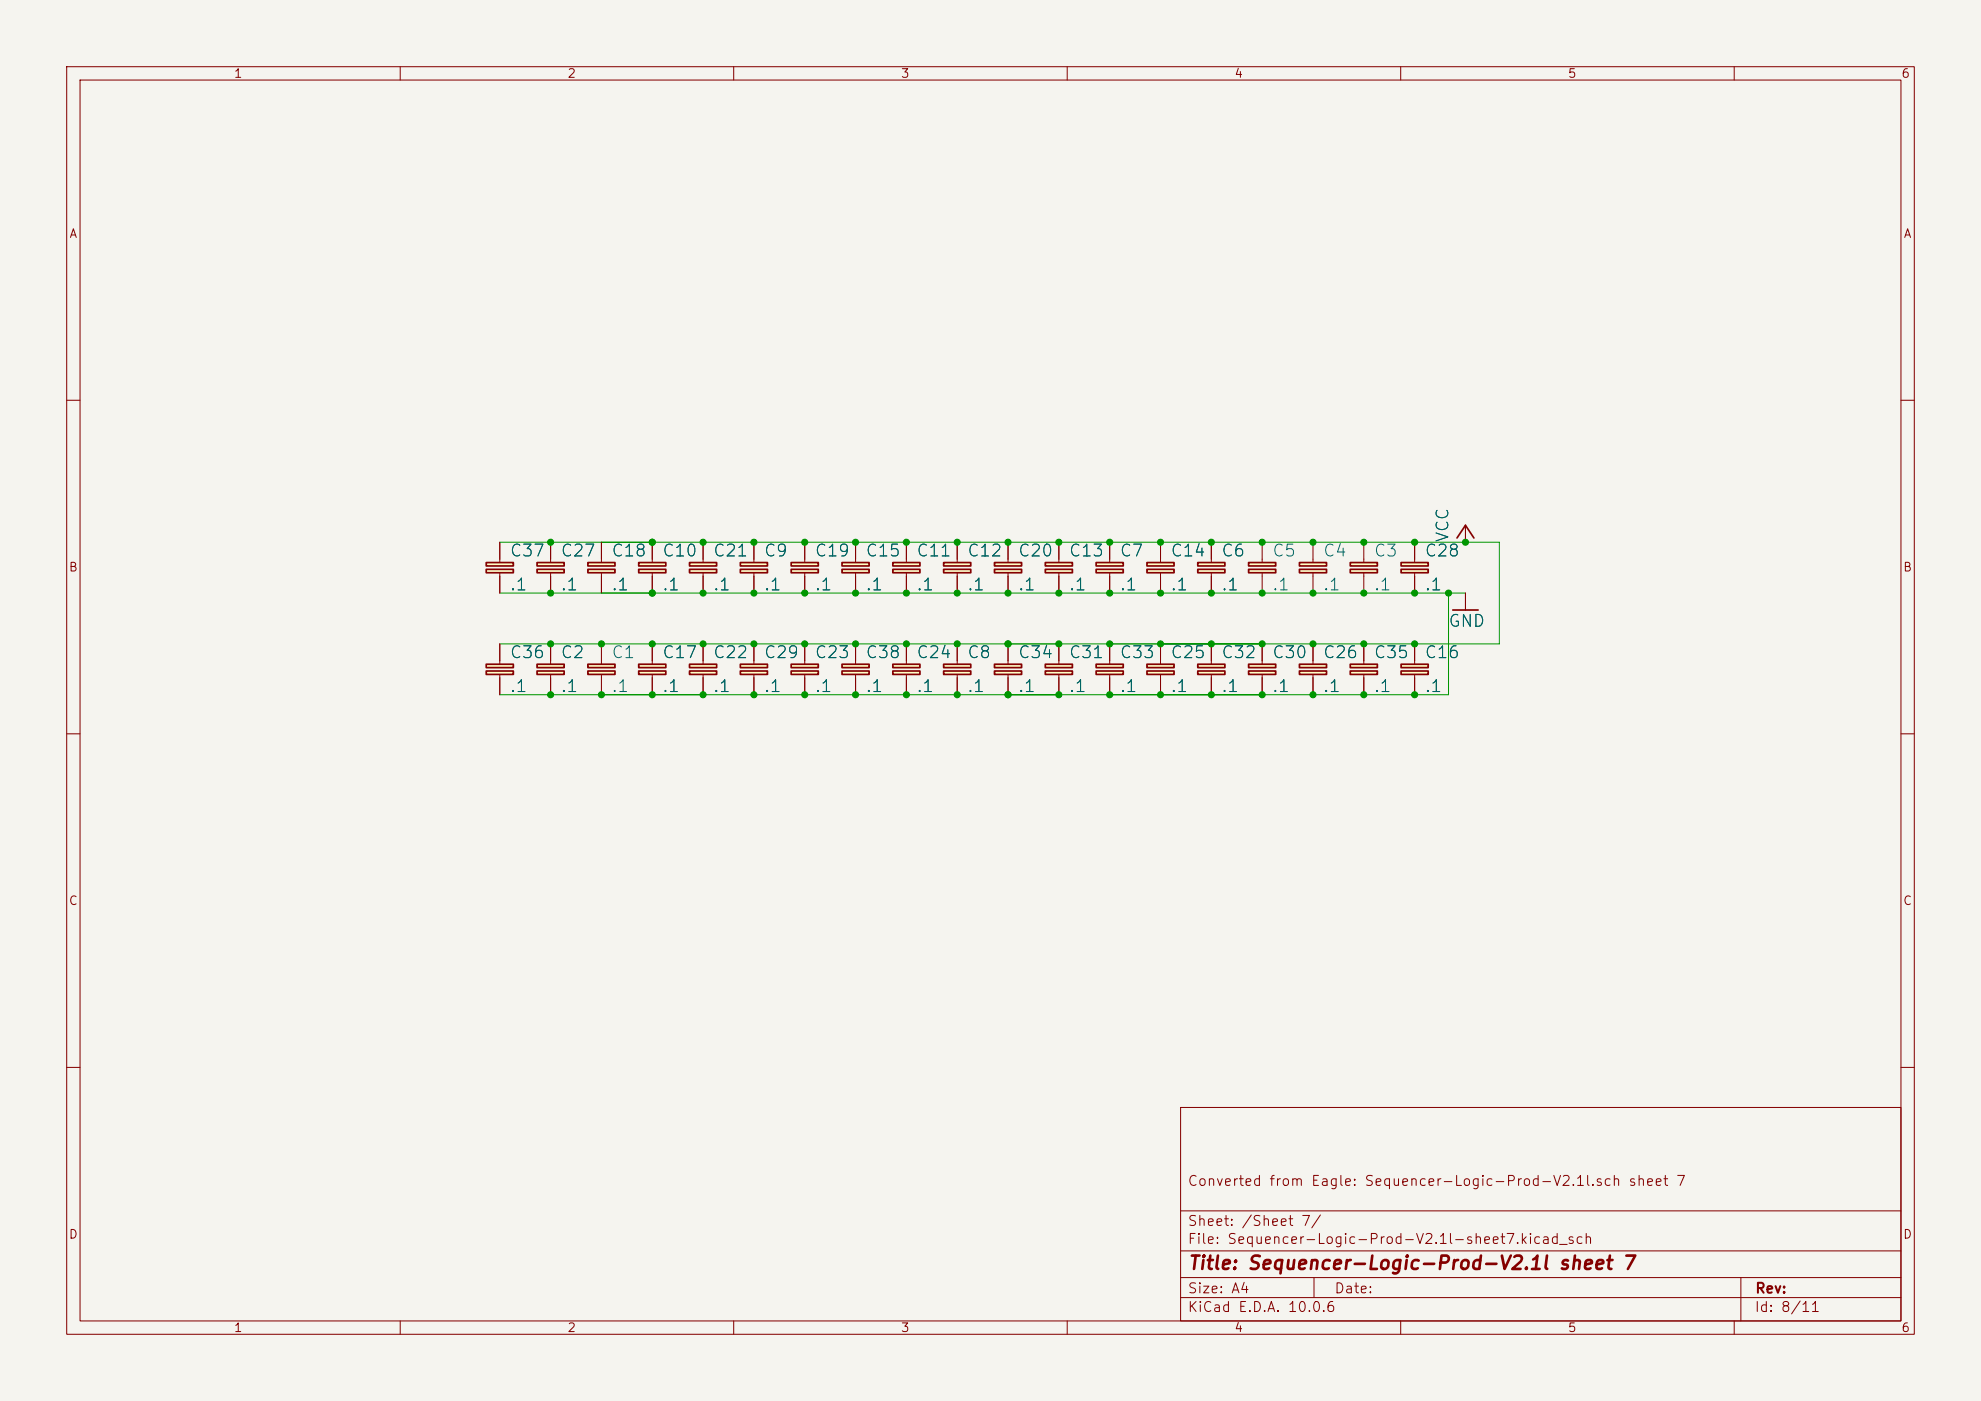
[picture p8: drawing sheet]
<svg xmlns="http://www.w3.org/2000/svg" width="297mm" height="210mm" viewBox="0 0 297 210" stroke-linecap="round" stroke-linejoin="round" font-family="sans-serif">
<path d="M0 0h297v210h-297z" fill="#f5f4ef" stroke="#f5f4ef" stroke-width=".15"/>
<g fill="none" stroke="#840000" stroke-width=".15">
<path d="M10 10h277v190h-277zM12 12h273v186h-273zM60 10v2M110 10v2M160 10v2M210 10v2M260 10v2M10 60h2M285 60h2M10 110h2M285 110h2M10 160h2"/>
<path d="M177 166h108v32h-108zM285 160h2M60 198v2M110 198v2M160 198v2M177 194.5h108M177 191.5h108M177 187.5h108M177 181.5h108M197 191.5v3M210 198v2M260 198v2"/>
<path d="M261 191.5v6.5"/>
</g>
<g fill="#ffffc2">
<path d="M72.9 84.3h4.1v.5h-4.1z"/>
<path d="M72.9 85.3h4.1v.6h-4.1z"/>
</g>
<path d="M72.9 84.3h4.1v.5h-4.1zM72.9 85.3h4.1v.6h-4.1z" fill="none" stroke="#840000" stroke-width=".25"/>
<path d="M74.9 81.3v3M74.9 85.9v3" fill="none" stroke="#840000" stroke-width=".15"/>
<g fill="#ffffc2">
<path d="M156.7 84.3h4.1v.5h-4.1z"/>
<path d="M156.7 85.3h4.1v.6h-4.1z"/>
</g>
<path d="M156.7 84.3h4.1v.5h-4.1zM156.7 85.3h4.1v.6h-4.1z" fill="none" stroke="#840000" stroke-width=".25"/>
<path d="M158.7 81.3v3M158.7 85.9v3" fill="none" stroke="#840000" stroke-width=".15"/>
<g fill="#ffffc2">
<path d="M194.8 84.3h4.1v.5h-4.1z"/>
<path d="M194.8 85.3h4.1v.6h-4.1z"/>
</g>
<path d="M194.8 84.3h4.1v.5h-4.1zM194.8 85.3h4.1v.6h-4.1z" fill="none" stroke="#840000" stroke-width=".25"/>
<path d="M196.8 81.3v3M196.8 85.9v3" fill="none" stroke="#840000" stroke-width=".15"/>
<g fill="#ffffc2">
<path d="M149.1 99.6h4.1v.5h-4.1z"/>
<path d="M149.1 100.6h4.1v.5h-4.1z"/>
</g>
<path d="M149.1 99.6h4.1v.5h-4.1zM149.1 100.6h4.1v.5h-4.1z" fill="none" stroke="#840000" stroke-width=".25"/>
<path d="M151.1 96.5v3.1M151.1 101.1v3" fill="none" stroke="#840000" stroke-width=".15"/>
<g fill="#ffffc2">
<path d="M141.5 84.3h4v.5h-4z"/>
<path d="M141.5 85.3h4v.6h-4z"/>
</g>
<path d="M141.5 84.3h4v.5h-4zM141.5 85.3h4v.6h-4z" fill="none" stroke="#840000" stroke-width=".25"/>
<path d="M143.5 81.3v3M143.5 85.9v3" fill="none" stroke="#840000" stroke-width=".15"/>
<g fill="#ffffc2">
<path d="M149.1 84.3h4.1v.5h-4.1z"/>
<path d="M149.1 85.3h4.1v.6h-4.1z"/>
</g>
<path d="M149.1 84.3h4.1v.5h-4.1zM149.1 85.3h4.1v.6h-4.1z" fill="none" stroke="#840000" stroke-width=".25"/>
<path d="M151.1 81.3v3M151.1 85.9v3" fill="none" stroke="#840000" stroke-width=".15"/>
<g fill="#ffffc2">
<path d="M141.5 99.6h4v.5h-4z"/>
<path d="M141.5 100.6h4v.5h-4z"/>
</g>
<path d="M141.5 99.6h4v.5h-4zM141.5 100.6h4v.5h-4z" fill="none" stroke="#840000" stroke-width=".25"/>
<path d="M143.5 96.5v3.1M143.5 101.1v3" fill="none" stroke="#840000" stroke-width=".15"/>
<g fill="#ffffc2">
<path d="M133.9 99.6h4v.5h-4z"/>
<path d="M133.9 100.6h4v.5h-4z"/>
</g>
<path d="M133.9 99.6h4v.5h-4zM133.9 100.6h4v.5h-4z" fill="none" stroke="#840000" stroke-width=".25"/>
<path d="M135.9 96.5v3.1M135.9 101.1v3" fill="none" stroke="#840000" stroke-width=".15"/>
<g fill="#ffffc2">
<path d="M133.9 84.3h4v.5h-4z"/>
<path d="M133.9 85.3h4v.6h-4z"/>
</g>
<path d="M133.9 84.3h4v.5h-4zM133.9 85.3h4v.6h-4zM217.8 91.4h3.8" fill="none" stroke="#840000" stroke-width=".25"/>
<path d="M135.9 81.3v3M135.9 85.9v3M219.7 88.9v2.5" fill="none" stroke="#840000" stroke-width=".15"/>
<g fill="#ffffc2">
<path d="M126.2 99.6h4.1v.5h-4.1z"/>
<path d="M126.2 100.6h4.1v.5h-4.1z"/>
</g>
<path d="M126.2 99.6h4.1v.5h-4.1zM126.2 100.6h4.1v.5h-4.1z" fill="none" stroke="#840000" stroke-width=".25"/>
<path d="M128.3 96.5v3.1M128.3 101.1v3" fill="none" stroke="#840000" stroke-width=".15"/>
<g fill="#ffffc2">
<path d="M126.2 84.3h4.1v.5h-4.1z"/>
<path d="M126.2 85.3h4.1v.6h-4.1z"/>
</g>
<path d="M126.2 84.3h4.1v.5h-4.1zM126.2 85.3h4.1v.6h-4.1z" fill="none" stroke="#840000" stroke-width=".25"/>
<path d="M128.3 81.3v3M128.3 85.9v3" fill="none" stroke="#840000" stroke-width=".15"/>
<g fill="#ffffc2">
<path d="M194.8 99.6h4.1v.5h-4.1z"/>
<path d="M194.8 100.6h4.1v.5h-4.1z"/>
</g>
<path d="M194.8 99.6h4.1v.5h-4.1zM194.8 100.6h4.1v.5h-4.1z" fill="none" stroke="#840000" stroke-width=".25"/>
<path d="M196.8 96.5v3.1M196.8 101.1v3" fill="none" stroke="#840000" stroke-width=".15"/>
<g fill="#ffffc2">
<path d="M202.4 99.6h4.1v.5h-4.1z"/>
<path d="M202.4 100.6h4.1v.5h-4.1z"/>
</g>
<path d="M202.4 99.6h4.1v.5h-4.1zM202.4 100.6h4.1v.5h-4.1z" fill="none" stroke="#840000" stroke-width=".25"/>
<path d="M204.5 96.5v3.1M204.5 101.1v3" fill="none" stroke="#840000" stroke-width=".15"/>
<g fill="#ffffc2">
<path d="M164.3 99.6h4.1v.5h-4.1z"/>
<path d="M164.3 100.6h4.1v.5h-4.1z"/>
</g>
<path d="M164.3 99.6h4.1v.5h-4.1zM164.3 100.6h4.1v.5h-4.1z" fill="none" stroke="#840000" stroke-width=".25"/>
<path d="M166.4 96.5v3.1M166.4 101.1v3" fill="none" stroke="#840000" stroke-width=".15"/>
<g fill="#ffffc2">
<path d="M179.6 99.6h4v.5h-4z"/>
<path d="M179.6 100.6h4v.5h-4z"/>
</g>
<path d="M179.6 99.6h4v.5h-4zM179.6 100.6h4v.5h-4z" fill="none" stroke="#840000" stroke-width=".25"/>
<path d="M181.6 96.5v3.1M181.6 101.1v3" fill="none" stroke="#840000" stroke-width=".15"/>
<g fill="#ffffc2">
<path d="M210.1 99.6h4v.5h-4z"/>
<path d="M210.1 100.6h4v.5h-4z"/>
</g>
<path d="M210.1 99.6h4v.5h-4zM210.1 100.6h4v.5h-4z" fill="none" stroke="#840000" stroke-width=".25"/>
<path d="M212.1 96.5v3.1M212.1 101.1v3" fill="none" stroke="#840000" stroke-width=".15"/>
<g fill="#ffffc2">
<path d="M187.2 99.6h4.1v.5h-4.1z"/>
<path d="M187.2 100.6h4.1v.5h-4.1z"/>
</g>
<path d="M187.2 99.6h4.1v.5h-4.1zM187.2 100.6h4.1v.5h-4.1z" fill="none" stroke="#840000" stroke-width=".25"/>
<path d="M189.2 96.5v3.1M189.2 101.1v3" fill="none" stroke="#840000" stroke-width=".15"/>
<g fill="#ffffc2">
<path d="M164.3 84.3h4.1v.5h-4.1z"/>
<path d="M164.3 85.3h4.1v.6h-4.1z"/>
</g>
<path d="M164.3 84.3h4.1v.5h-4.1zM164.3 85.3h4.1v.6h-4.1z" fill="none" stroke="#840000" stroke-width=".25"/>
<path d="M166.4 81.3v3M166.4 85.9v3" fill="none" stroke="#840000" stroke-width=".15"/>
<g fill="#ffffc2">
<path d="M202.4 84.3h4.1v.5h-4.1z"/>
<path d="M202.4 85.3h4.1v.6h-4.1z"/>
</g>
<path d="M202.4 84.3h4.1v.5h-4.1zM202.4 85.3h4.1v.6h-4.1z" fill="none" stroke="#840000" stroke-width=".25"/>
<path d="M204.5 81.3v3M204.5 85.9v3" fill="none" stroke="#840000" stroke-width=".15"/>
<g fill="#ffffc2">
<path d="M210.1 84.3h4v.5h-4z"/>
<path d="M210.1 85.3h4v.6h-4z"/>
</g>
<path d="M210.1 84.3h4v.5h-4zM210.1 85.3h4v.6h-4z" fill="none" stroke="#840000" stroke-width=".25"/>
<path d="M212.1 81.3v3M212.1 85.9v3" fill="none" stroke="#840000" stroke-width=".15"/>
<g fill="#ffffc2">
<path d="M187.2 84.3h4.1v.5h-4.1z"/>
<path d="M187.2 85.3h4.1v.6h-4.1z"/>
</g>
<path d="M187.2 84.3h4.1v.5h-4.1zM187.2 85.3h4.1v.6h-4.1z" fill="none" stroke="#840000" stroke-width=".25"/>
<path d="M189.2 81.3v3M189.2 85.9v3" fill="none" stroke="#840000" stroke-width=".15"/>
<g fill="#ffffc2">
<path d="M179.6 84.3h4v.5h-4z"/>
<path d="M179.6 85.3h4v.6h-4z"/>
</g>
<path d="M179.6 84.3h4v.5h-4zM179.6 85.3h4v.6h-4zM218.4 80.6l1.3-1.9 1.3 1.9" fill="none" stroke="#840000" stroke-width=".25"/>
<path d="M219.7 78.7v2.6M181.6 81.3v3M181.6 85.9v3" fill="none" stroke="#840000" stroke-width=".15"/>
<g fill="#ffffc2">
<path d="M172 99.6h4v.5h-4z"/>
<path d="M172 100.6h4v.5h-4z"/>
</g>
<path d="M172 99.6h4v.5h-4zM172 100.6h4v.5h-4z" fill="none" stroke="#840000" stroke-width=".25"/>
<path d="M174 96.5v3.1M174 101.1v3" fill="none" stroke="#840000" stroke-width=".15"/>
<g fill="#ffffc2">
<path d="M172 84.3h4v.5h-4z"/>
<path d="M172 85.3h4v.6h-4z"/>
</g>
<path d="M172 84.3h4v.5h-4zM172 85.3h4v.6h-4z" fill="none" stroke="#840000" stroke-width=".25"/>
<path d="M174 81.3v3M174 85.9v3" fill="none" stroke="#840000" stroke-width=".15"/>
<g fill="#ffffc2">
<path d="M111 84.3h4.1v.5h-4.1z"/>
<path d="M111 85.3h4.1v.6h-4.1z"/>
</g>
<path d="M111 84.3h4.1v.5h-4.1zM111 85.3h4.1v.6h-4.1z" fill="none" stroke="#840000" stroke-width=".25"/>
<path d="M113 81.3v3M113 85.9v3" fill="none" stroke="#840000" stroke-width=".15"/>
<g fill="#ffffc2">
<path d="M72.9 99.6h4.1v.5h-4.1z"/>
<path d="M72.9 100.6h4.1v.5h-4.1z"/>
</g>
<path d="M72.9 99.6h4.1v.5h-4.1zM72.9 100.6h4.1v.5h-4.1z" fill="none" stroke="#840000" stroke-width=".25"/>
<path d="M74.9 96.5v3.1M74.9 101.1v3" fill="none" stroke="#840000" stroke-width=".15"/>
<g fill="#ffffc2">
<path d="M95.8 99.6h4v.5h-4z"/>
<path d="M95.8 100.6h4v.5h-4z"/>
</g>
<path d="M95.8 99.6h4v.5h-4zM95.8 100.6h4v.5h-4z" fill="none" stroke="#840000" stroke-width=".25"/>
<path d="M97.8 96.5v3.1M97.8 101.1v3" fill="none" stroke="#840000" stroke-width=".15"/>
<g fill="#ffffc2">
<path d="M111 99.6h4.1v.5h-4.1z"/>
<path d="M111 100.6h4.1v.5h-4.1z"/>
</g>
<path d="M111 99.6h4.1v.5h-4.1zM111 100.6h4.1v.5h-4.1z" fill="none" stroke="#840000" stroke-width=".25"/>
<path d="M113 96.5v3.1M113 101.1v3" fill="none" stroke="#840000" stroke-width=".15"/>
<g fill="#ffffc2">
<path d="M156.7 99.6h4.1v.5h-4.1z"/>
<path d="M156.7 100.6h4.1v.5h-4.1z"/>
</g>
<path d="M156.7 99.6h4.1v.5h-4.1zM156.7 100.6h4.1v.5h-4.1z" fill="none" stroke="#840000" stroke-width=".25"/>
<path d="M158.7 96.5v3.1M158.7 101.1v3" fill="none" stroke="#840000" stroke-width=".15"/>
<g fill="#ffffc2">
<path d="M88.1 99.6h4.1v.5h-4.1z"/>
<path d="M88.1 100.6h4.1v.5h-4.1z"/>
</g>
<path d="M88.1 99.6h4.1v.5h-4.1zM88.1 100.6h4.1v.5h-4.1z" fill="none" stroke="#840000" stroke-width=".25"/>
<path d="M90.2 96.5v3.1M90.2 101.1v3" fill="none" stroke="#840000" stroke-width=".15"/>
<g fill="#ffffc2">
<path d="M118.6 84.3h4.1v.5h-4.1z"/>
<path d="M118.6 85.3h4.1v.6h-4.1z"/>
</g>
<path d="M118.6 84.3h4.1v.5h-4.1zM118.6 85.3h4.1v.6h-4.1z" fill="none" stroke="#840000" stroke-width=".25"/>
<path d="M120.6 81.3v3M120.6 85.9v3" fill="none" stroke="#840000" stroke-width=".15"/>
<g fill="#ffffc2">
<path d="M88.1 84.3h4.1v.5h-4.1z"/>
<path d="M88.1 85.3h4.1v.6h-4.1z"/>
</g>
<path d="M88.1 84.3h4.1v.5h-4.1zM88.1 85.3h4.1v.6h-4.1z" fill="none" stroke="#840000" stroke-width=".25"/>
<path d="M90.2 81.3v3M90.2 85.9v3" fill="none" stroke="#840000" stroke-width=".15"/>
<g fill="#ffffc2">
<path d="M80.5 84.3h4.1v.5h-4.1z"/>
<path d="M80.5 85.3h4.1v.6h-4.1z"/>
</g>
<path d="M80.5 84.3h4.1v.5h-4.1zM80.5 85.3h4.1v.6h-4.1z" fill="none" stroke="#840000" stroke-width=".25"/>
<path d="M82.5 81.3v3M82.5 85.9v3" fill="none" stroke="#840000" stroke-width=".15"/>
<g fill="#ffffc2">
<path d="M118.6 99.6h4.1v.5h-4.1z"/>
<path d="M118.6 100.6h4.1v.5h-4.1z"/>
</g>
<path d="M118.6 99.6h4.1v.5h-4.1zM118.6 100.6h4.1v.5h-4.1z" fill="none" stroke="#840000" stroke-width=".25"/>
<path d="M120.6 96.5v3.1M120.6 101.1v3" fill="none" stroke="#840000" stroke-width=".15"/>
<g fill="#ffffc2">
<path d="M103.4 84.3h4v.5h-4z"/>
<path d="M103.4 85.3h4v.6h-4z"/>
</g>
<path d="M103.4 84.3h4v.5h-4zM103.4 85.3h4v.6h-4z" fill="none" stroke="#840000" stroke-width=".25"/>
<path d="M105.4 81.3v3M105.4 85.9v3" fill="none" stroke="#840000" stroke-width=".15"/>
<g fill="#ffffc2">
<path d="M80.5 99.6h4.1v.5h-4.1z"/>
<path d="M80.5 100.6h4.1v.5h-4.1z"/>
</g>
<path d="M80.5 99.6h4.1v.5h-4.1zM80.5 100.6h4.1v.5h-4.1z" fill="none" stroke="#840000" stroke-width=".25"/>
<path d="M82.5 96.5v3.1M82.5 101.1v3" fill="none" stroke="#840000" stroke-width=".15"/>
<g fill="#ffffc2">
<path d="M95.8 84.3h4v.5h-4z"/>
<path d="M95.8 85.3h4v.6h-4z"/>
</g>
<path d="M95.8 84.3h4v.5h-4zM95.8 85.3h4v.6h-4z" fill="none" stroke="#840000" stroke-width=".25"/>
<path d="M97.8 81.3v3M97.8 85.9v3" fill="none" stroke="#840000" stroke-width=".15"/>
<g fill="#ffffc2">
<path d="M103.4 99.6h4v.5h-4z"/>
<path d="M103.4 100.6h4v.5h-4z"/>
</g>
<path d="M103.4 99.6h4v.5h-4zM103.4 100.6h4v.5h-4z" fill="none" stroke="#840000" stroke-width=".25"/>
<g fill="none" stroke="#840000" stroke-width=".15">
<path d="M219.7 78.7v2.6M74.9 81.3v2.5M74.9 86.4v2.5M74.9 96.5v2.6M82.5 81.3v2.5M82.5 86.4v2.5M82.5 96.5v2.6M90.2 81.3v2.5M90.2 86.4v2.5M97.8 81.3v2.5M97.8 86.4v2.5M97.8 96.5v2.6"/>
<path d="M105.4 81.3v2.5M105.4 86.4v2.5M105.4 96.5v3.1M113 81.3v2.5M113 86.4v2.5M113 96.5v2.6M120.6 81.3v2.5M120.6 86.4v2.5M120.6 96.5v2.6M128.3 81.3v2.5M128.3 86.4v2.5M128.3 96.5v2.6"/>
<path d="M135.9 81.3v2.5M135.9 86.4v2.5M135.9 96.5v2.6M143.5 81.3v2.5M143.5 86.4v2.5M143.5 96.5v2.6M151.1 81.3v2.5M151.1 86.4v2.5M151.1 96.5v2.6M158.7 81.3v2.5M158.7 86.4v2.5M158.7 96.5v2.6"/>
<path d="M166.4 81.3v2.5M166.4 86.4v2.5M166.4 96.5v2.6M174 81.3v2.5M174 86.4v2.5M174 96.5v2.6M181.6 81.3v2.5M181.6 86.4v2.5M181.6 96.5v2.6M189.2 96.5v2.6M196.8 96.5v2.6M204.5 96.5v2.6"/>
<path d="M212.1 81.3v2.5M212.1 86.4v2.5M212.1 96.5v2.6M219.7 88.9v2.5M74.9 101.6v2.5M82.5 101.6v2.5M97.8 101.6v2.5M105.4 101.1v3M113 101.6v2.5M120.6 101.6v2.5M128.3 101.6v2.5M135.9 101.6v2.5"/>
<path d="M143.5 101.6v2.5M151.1 101.6v2.5M158.7 101.6v2.5M166.4 101.6v2.5M174 101.6v2.5M181.6 101.6v2.5M189.2 101.6v2.5M196.8 101.6v2.5M204.5 101.6v2.5M212.1 101.6v2.5"/>
</g>
<path d="M74.9 81.3h149.9v15.2h-149.9M74.9 88.9h144.8M217.2 88.9v15.2h-142.3" fill="none" stroke="#009600" stroke-width=".15"/>
<g fill="#009600" stroke="#009600" stroke-width=".15">
<circle cx="196.8" cy="81.3" r=".46"/>
<circle cx="196.8" cy="88.9" r=".46"/>
<circle cx="212.1" cy="96.5" r=".46"/>
<circle cx="217.2" cy="88.9" r=".46"/>
<circle cx="204.5" cy="96.5" r=".46"/>
<circle cx="196.8" cy="104.1" r=".46"/>
<circle cx="204.5" cy="104.1" r=".46"/>
<circle cx="196.8" cy="96.5" r=".46"/>
<circle cx="212.1" cy="104.1" r=".46"/>
<circle cx="204.5" cy="88.9" r=".46"/>
<circle cx="204.5" cy="81.3" r=".46"/>
<circle cx="212.1" cy="81.3" r=".46"/>
<circle cx="212.1" cy="88.9" r=".46"/>
<circle cx="219.7" cy="81.3" r=".46"/>
<circle cx="113" cy="81.3" r=".46"/>
<circle cx="113" cy="88.9" r=".46"/>
<circle cx="113" cy="96.5" r=".46"/>
<circle cx="113" cy="104.1" r=".46"/>
<circle cx="120.6" cy="81.3" r=".46"/>
<circle cx="120.6" cy="88.9" r=".46"/>
<circle cx="120.6" cy="96.5" r=".46"/>
<circle cx="120.6" cy="104.1" r=".46"/>
<circle cx="97.8" cy="81.3" r=".46"/>
<circle cx="97.8" cy="88.9" r=".46"/>
<circle cx="82.5" cy="81.3" r=".46"/>
<circle cx="82.5" cy="88.9" r=".46"/>
<circle cx="105.4" cy="96.5" r=".46"/>
<circle cx="105.4" cy="104.1" r=".46"/>
<circle cx="90.2" cy="96.5" r=".46"/>
<circle cx="90.2" cy="104.1" r=".46"/>
<circle cx="105.4" cy="81.3" r=".46"/>
<circle cx="105.4" cy="88.9" r=".46"/>
<circle cx="97.8" cy="104.1" r=".46"/>
<circle cx="97.8" cy="96.5" r=".46"/>
<circle cx="82.5" cy="96.5" r=".46"/>
<circle cx="82.5" cy="104.1" r=".46"/>
<circle cx="189.2" cy="96.5" r=".46"/>
<circle cx="189.2" cy="104.1" r=".46"/>
<circle cx="181.6" cy="81.3" r=".46"/>
<circle cx="174" cy="88.9" r=".46"/>
<circle cx="174" cy="81.3" r=".46"/>
<circle cx="181.6" cy="104.1" r=".46"/>
<circle cx="174" cy="104.1" r=".46"/>
<circle cx="189.2" cy="81.3" r=".46"/>
<circle cx="181.6" cy="88.9" r=".46"/>
<circle cx="189.2" cy="88.9" r=".46"/>
<circle cx="166.4" cy="81.3" r=".46"/>
<circle cx="166.4" cy="88.9" r=".46"/>
<circle cx="181.6" cy="96.5" r=".46"/>
<circle cx="174" cy="96.5" r=".46"/>
<circle cx="135.9" cy="81.3" r=".46"/>
<circle cx="128.3" cy="88.9" r=".46"/>
<circle cx="128.3" cy="81.3" r=".46"/>
<circle cx="128.3" cy="96.5" r=".46"/>
<circle cx="128.3" cy="104.1" r=".46"/>
<circle cx="143.5" cy="81.3" r=".46"/>
<circle cx="135.9" cy="88.9" r=".46"/>
<circle cx="143.5" cy="88.9" r=".46"/>
<circle cx="143.5" cy="96.5" r=".46"/>
<circle cx="135.9" cy="104.1" r=".46"/>
<circle cx="135.9" cy="96.5" r=".46"/>
<circle cx="151.1" cy="96.5" r=".46"/>
<circle cx="143.5" cy="104.1" r=".46"/>
<circle cx="151.1" cy="81.3" r=".46"/>
<circle cx="151.1" cy="88.9" r=".46"/>
<circle cx="151.1" cy="104.1" r=".46"/>
<circle cx="158.7" cy="81.3" r=".46"/>
<circle cx="158.7" cy="88.9" r=".46"/>
<circle cx="158.7" cy="104.1" r=".46"/>
<circle cx="158.7" cy="96.5" r=".46"/>
<circle cx="166.4" cy="96.5" r=".46"/>
<circle cx="166.4" cy="104.1" r=".46"/>
</g>
<text font-size="2" fill="#840000" x="178" y="190.8">Title: Sequencer-Logic-Prod-V2.1l sheet 7</text>
<g font-size="1.8" fill="#006464">
<text x="76.3" y="83.9">C37</text>
<text x="83.9" y="83.9">C27</text>
<text x="91.6" y="83.9">C18</text>
<text x="99.2" y="83.9">C10</text>
<text x="106.8" y="83.9">C21</text>
<text x="114.4" y="83.9">C9</text>
<text x="122" y="83.9">C19</text>
<text x="129.7" y="83.9">C15</text>
<text x="137.3" y="83.9">C11</text>
<text x="144.9" y="83.9">C12</text>
<text x="152.5" y="83.9">C20</text>
<text x="160.1" y="83.9">C13</text>
<text x="167.8" y="83.9">C7</text>
<text x="175.4" y="83.9">C14</text>
<text x="183" y="83.9">C6</text>
<text x="190.6" y="83.9">C5</text>
<text x="198.2" y="83.9">C4</text>
<text x="205.9" y="83.9">C3</text>
<text x="213.5" y="83.9">C28</text>
<text x="217.6" y="81.4" transform="rotate(-90 217.6 81.4)">VCC</text>
<text x="76.3" y="89">.1</text>
<text x="83.9" y="89">.1</text>
<text x="91.6" y="89">.1</text>
<text x="99.2" y="89">.1</text>
<text x="106.8" y="89">.1</text>
<text x="114.4" y="89">.1</text>
<text x="122" y="89">.1</text>
<text x="129.7" y="89">.1</text>
<text x="137.3" y="89">.1</text>
<text x="144.9" y="89">.1</text>
<text x="152.5" y="89">.1</text>
<text x="160.1" y="89">.1</text>
<text x="167.8" y="89">.1</text>
<text x="175.4" y="89">.1</text>
<text x="183" y="89">.1</text>
<text x="190.6" y="89">.1</text>
<text x="198.2" y="89">.1</text>
<text x="205.9" y="89">.1</text>
<text x="213.5" y="89">.1</text>
<text x="217" y="94.4">GND</text>
<text x="76.3" y="99.1">C36</text>
<text x="83.9" y="99.1">C2</text>
<text x="91.6" y="99.1">C1</text>
<text x="99.2" y="99.1">C17</text>
<text x="106.8" y="99.1">C22</text>
<text x="114.4" y="99.1">C29</text>
<text x="122" y="99.1">C23</text>
<text x="129.7" y="99.1">C38</text>
<text x="137.3" y="99.1">C24</text>
<text x="144.9" y="99.1">C8</text>
<text x="152.5" y="99.1">C34</text>
<text x="160.1" y="99.1">C31</text>
<text x="167.8" y="99.1">C33</text>
<text x="175.4" y="99.1">C25</text>
<text x="183" y="99.1">C32</text>
<text x="190.6" y="99.1">C30</text>
<text x="198.2" y="99.1">C26</text>
<text x="205.9" y="99.1">C35</text>
<text x="213.5" y="99.1">C16</text>
<text x="76.3" y="104.2">.1</text>
<text x="83.9" y="104.2">.1</text>
<text x="91.6" y="104.2">.1</text>
<text x="99.2" y="104.2">.1</text>
<text x="106.8" y="104.2">.1</text>
<text x="114.4" y="104.2">.1</text>
<text x="122" y="104.2">.1</text>
<text x="129.7" y="104.2">.1</text>
<text x="137.3" y="104.2">.1</text>
<text x="144.9" y="104.2">.1</text>
<text x="152.5" y="104.2">.1</text>
<text x="160.1" y="104.2">.1</text>
<text x="167.8" y="104.2">.1</text>
<text x="175.4" y="104.2">.1</text>
<text x="183" y="104.2">.1</text>
<text x="190.6" y="104.2">.1</text>
<text x="198.2" y="104.2">.1</text>
<text x="205.9" y="104.2">.1</text>
<text x="213.5" y="104.2">.1</text>
</g>
<g font-size="1.5" fill="#840000">
<text x="178" y="178.1">Converted from Eagle: Sequencer-Logic-Prod-V2.1l.sch sheet 7</text>
<text x="178" y="184.1">Sheet: /Sheet 7/</text>
<text x="178" y="186.8">File: Sequencer-Logic-Prod-V2.1l-sheet7.kicad_sch</text>
<text x="178" y="197">KiCad E.D.A. 10.0.6</text>
<text x="178" y="194.2">Size: A4</text>
<text x="200" y="194.2">Date:</text>
<text x="263" y="197">Id: 8/11</text>
<text x="263" y="194.2">Rev:</text>
</g>
<g font-size="1.3" fill="#840000">
<text x="35" y="12">1</text>
<text x="85" y="12">2</text>
<text x="135" y="12">3</text>
<text x="185" y="12">4</text>
<text x="235" y="12">5</text>
<text x="285" y="12">6</text>
<text x="10.3" y="36">A</text>
<text x="285.3" y="36">A</text>
<text x="10.2" y="86">B</text>
<text x="285.2" y="86">B</text>
<text x="10.2" y="136">C</text>
<text x="285.2" y="136">C</text>
<text x="10.2" y="186">D</text>
<text x="285.2" y="186">D</text>
<text x="35" y="200">1</text>
<text x="85" y="200">2</text>
<text x="135" y="200">3</text>
<text x="185" y="200">4</text>
<text x="235" y="200">5</text>
<text x="285" y="200">6</text>
</g>
</svg>
